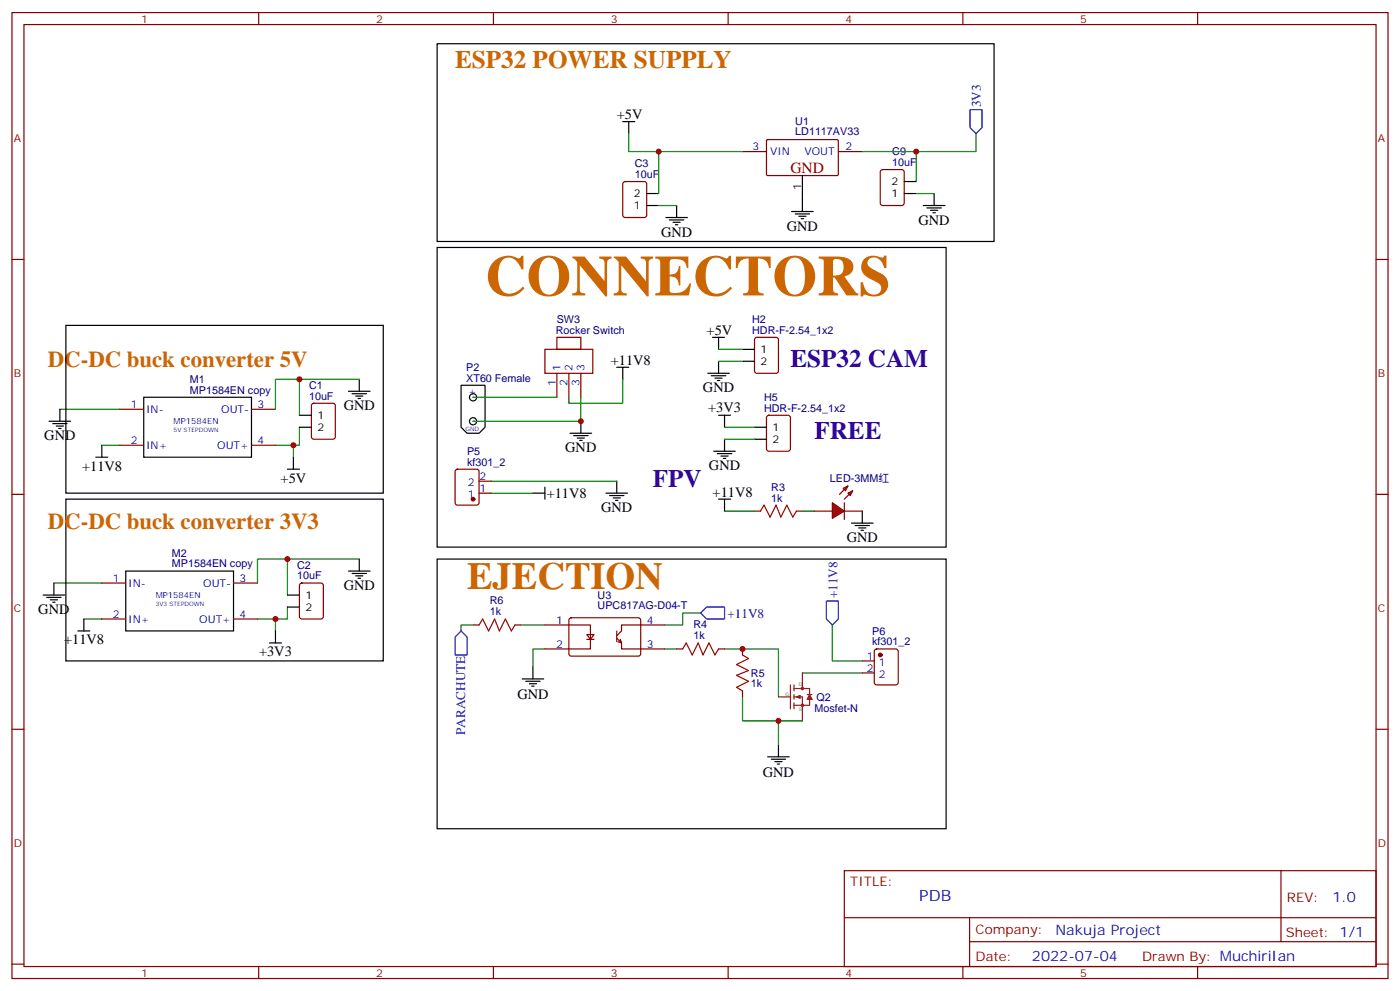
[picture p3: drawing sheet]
<svg xmlns="http://www.w3.org/2000/svg" width="412mm" height="292mm" viewBox="0 0 412 292" stroke-linecap="round" stroke-linejoin="round" font-family="sans-serif">
<g fill="none" stroke="#870000" stroke-width=".35">
<path d="M3.5 3.7h405.4v284.3h-405.4zM7.1 7.2h398.2v277.3h-398.2zM76.2 3.7v3.5M145.3 3.7v3.5M214.5 3.7v3.5M283.6 3.7v3.5M352.8 3.7v3.5M3.5 76.4h3.6M405.3 76.4h3.6M164 99.3h7.1v3.5h-7.1zM160.5 102.8h14.1v7.1h-14.1zM164 109.9v7"/>
<path d="M167.6 109.9v7M171.1 109.9v7M35.3 120.5h7M35.3 131.1h7M74.1 120.5h7M74.1 131.1h7M3.5 145.5h3.6M405.3 145.5h3.6M30 171.6h7M68.8 171.6h7M30 182.2h7M68.8 182.2h7"/>
<path d="M139.3 184h1.8M151.7 184h1.8M160.5 184h13.4v7h-13.4M167.8 182.1l.5-.2h20l.4 .7v10.1l-.7 .4h-20l-.4-.7v-9.8zM172.9 186.8h2.1l-1.1 1.4zM172.9 188.2h2.1M181.7 187.9l1.4 1.4-.4-1.1M181.7 185.7v3.2M182 188.9l1.1 .4v1.7h12.7M195.8 184h-12.7v1.7l-1.4 1.4M199.3 191h1.8M211.7 191h1.7"/>
<path d="M218.7 191v1.8M3.5 214.7h3.6M218.7 203.4v1.7M405.3 214.7h3.6M248.7 256.3h156.6v28.2h-156.6zM377.3 256.3v20.9M248.7 270.1h156.5M285.6 277.2h119.6M285.6 270.1v14.2M3.5 283.8h3.6M76.2 284.5v3.5M145.3 284.5v3.5"/>
<path d="M214.5 284.5v3.5M283.6 284.5v3.5M352.8 284.5v3.5M405.3 283.8h3.6"/>
</g>
<g fill="none" stroke="#008700" stroke-width=".35">
<path d="M88.2 111.7v10.5M105.8 111.7h-24.7v8.8M17.6 120.5h17.7M30 131.1h5.3M81.1 131.1h5.3v3.5M88.2 125.8v5.3h-1.8M15.9 171.6h14.1M84.7 164.6v10.6M84.7 178.7v3.5h-3.6M105.8 164.6h-30v7M24.7 182.2h5.3M75.8 182.2h5.3v3.5"/>
<path d="M139.3 184h-3.5v1.7M153.5 184h7M160.5 191h-3.5v5.3M195.8 191h3.5M206.4 180.4h-5.3v3.6h-5.3M213.4 191h15.9v14.1M236.4 198.1h17.6M218.7 205.1v7.1h10.6"/>
</g>
<g fill="none" stroke="#000" stroke-width=".35">
<path d="M128.8 12.9h164v58.2h-164zM183.4 35.8h3.6M185.2 35.8v3.5M236.4 58.7v3.6M275.2 57v3.5M128.8 72.8h149.9v88.2h-149.9zM196.1 64h6.4M197.2 64.7h4.2M198.3 65.4h2.1M199 66.1h.7M199.3 60.5v3.5M233.2 62.3h6.3"/>
<path d="M234.2 63h4.3M235.3 63.7h2.1M236 64.4h.7M272 60.5h6.3M273 61.2h4.3M274.1 61.9h2.1M274.8 62.6h.7M19.4 95.8h93.5v49.4h-93.5zM42.3 116.9h31.8v17.7h-31.8zM102.7 115.2h6.3M103.7 115.9h4.2M104.8 116.6h2.1"/>
<path d="M105.5 117.3h.7M105.8 111.7v3.5M135.8 113.4h7.1v12.4l-1.8 1.7h-3.5l-1.8-1.7zM14.5 124h6.3M15.5 124.7h4.3M16.6 125.4h2.1M17.3 126.1h.7M17.6 120.5v3.5M28.2 134.6h3.5M30 131.1v3.5M84.7 138.1h3.5M86.4 134.6v3.5"/>
<path d="M19.4 146.9h93.5v47.7h-93.5zM12.7 175.2h6.3M13.8 175.9h4.2M14.8 176.6h2.1M15.5 177.3h.7M15.9 171.6v3.6M37 168.1h31.8v17.6h-31.8zM102.7 168.1h6.3M103.7 168.8h4.2M104.8 169.5h2.1M105.5 170.2h.7M105.8 164.6v3.5"/>
<path d="M128.8 164.6h149.9v79.3h-149.9zM22.9 185.7h3.6M24.7 182.2v3.5M79.4 189.3h3.5M81.1 185.7v3.6M153.8 199.8h6.4M157 196.3v3.5M154.9 200.6h4.2M155.9 201.3h2.1M156.6 202h.7"/>
<circle cx="139.3" cy="116.9" r="1.06"/>
<circle cx="139.3" cy="124" r="1.06"/>
</g>
<path d="M285.8 32.3h3.5v5.3l-1.8 1.7-1.7-1.7zM206.4 180.4l1.7-1.7h5.3v3.5h-5.3z" fill="none" stroke="#00f" stroke-width=".35"/>
<path d="M141.1 184l1.1-1.8 1.7 3.5 1.8-3.5 1.4 3.5 1.8-3.5 1.7 3.5 1.1-1.7M201.1 191l1-1.7 1.8 3.5 1.8-3.5 1.4 3.5 1.7-3.5 1.8 3.5 1.1-1.8M218.7 192.8l1.8 1.1-3.5 1.7 3.5 1.8-3.5 1.4 3.5 1.8-3.5 1.7 1.7 1.1" fill="none" stroke="#a10000" stroke-width=".35"/>
<g fill="#870000">
<circle cx="139.3" cy="124" r=".18"/>
<circle cx="139.3" cy="116.9" r=".18"/>
</g>
<g fill="none" stroke="#000" stroke-width=".35">
<path d="M209.9 99.3h3.5M211.7 99.3v3.5M181.7 108.1h3.5M183.4 108.1v3.6M208.5 109.9h6.3M209.5 110.6h4.3M210.6 111.3h2.1M211.3 112h.7M211.7 106.4v3.5M218.7 102.8h3.5M218.7 106.4h3.5M167.9 127.5h6.4"/>
<path d="M169 128.2h4.2M170 128.9h2.2M170.7 129.6h.7M171.1 124v3.5M210.3 132.8h6.3M211.3 133.5h4.2M211.7 122.2h3.5M212.4 134.2h2.1M213.1 134.9h.7M213.4 122.2v3.6M213.4 129.3v3.5M222.2 125.8h3.6"/>
<path d="M222.2 129.3h3.6M157 145.2h3.5M160.5 143.4v3.5M178.5 145.2h6.4M179.6 145.9h4.2M180.6 146.6h2.1M181.3 147.3h.7M181.7 141.6v3.6M250.8 154h6.4M251.9 154.7h4.2M252.9 155.4h2.2M253.6 156.1h.8"/>
<path d="M254 150.5v3.5M229.3 219.3v3.5M226.1 222.8h6.4M227.2 223.5h4.2M228.2 224.2h2.2M229 224.9h.7"/>
</g>
<path d="M139.3 116.9h24.7M211.7 102.8h7M211.7 106.4h7M213.4 125.8h8.8M213.4 129.3h8.8M144.6 145.2h12.4M144.6 141.6h37.1M236.4 150.5h3.5M245.2 184v10.6h8.8M236.4 212.2h-7.1v7.1" fill="none" stroke="#008700" stroke-width=".35"/>
<g fill="none" stroke="#8c2424" stroke-width=".35">
<path d="M236.4 198.1v4.6M229.3 205.1h3.5M232.8 201.6v7.1M233.9 205.1h2.5v7.1M233.9 202.7h4.6v4.9h-4.6M233.9 201.6v1.8M233.9 204.4v1.4M233.9 206.9v1.8M235.7 204.8l-1.1 .3 1.1 .4M235.7 204.8v.7M235.7 204.8l-.8 .3 .8 .4M235.7 204.8l-.4 .3"/>
<path d="M237.8 204.4h1.4M238.5 204.4l.7 1.4h-1.4zM238.5 205.1l-.4 .7M238.5 205.1l.3 .7M238.5 205.1l-.4 .4M238.5 205.1l.3 .4"/>
<circle cx="236.4" cy="202.7" r=".35"/>
<circle cx="236.4" cy="207.6" r=".35"/>
</g>
<path d="M222.5 99.5l.5-.2h5.6l.7 .4v9.5l-.5 .6-5.8 .1-.7-.5-.1-9.4zM134.3 138.3l.5-.2h5.6l.7 .4v9.5l-.5 .6-5.8 .1-.7-.5v-9.4zM226 122.4l.5-.2h5.6l.7 .5v9.4l-.4 .7h-5.9l-.7-.4v-9.5zM141.1 145.2h3.5M141.1 141.6h3.5M222.2 150.5h1.8M234.6 150.5h1.8M248.7 148v4.9M254 194.6h3.5M254 198.1h3.5M257.8 191.2l.4-.2h5.7l.6 .5 .1 9.4-.5 .7h-5.9l-.6-.4-.1-9.5z" fill="none" stroke="#870000" stroke-width=".35"/>
<g fill="#870000" stroke="#870000" stroke-width=".35">
<circle cx="259.3" cy="192.8" r=".53"/>
<circle cx="139.3" cy="146.9" r=".53"/>
</g>
<path d="M243.4 176.9h3.5v5.3l-1.7 1.8-1.8-1.8zM135.8 185.7l1.8 1.8v5.3h-3.5v-5.3z" fill="none" stroke="#00f" stroke-width=".35"/>
<path d="M224 150.5l1.1-1.8 1.7 3.5 1.8-3.5 1.4 3.5 1.8-3.5 1.7 3.5 1.1-1.7" fill="none" stroke="#a10000" stroke-width=".35"/>
<path d="M245.2 148l3.5 2.5-3.5 2.1z" fill="#f00" stroke="#870000" stroke-width=".35"/>
<g fill="none" stroke="#870000" stroke-width=".35">
<path d="M183.7 53.7l.4-.3h5.7l.6 .5 .1 9.4-.5 .7h-5.9l-.6-.4-.1-9.4zM218.7 44.6h7.1M225.8 41.3l.3-.2h20.7l.1 .4v10l-.3 .2-20.6-.1-.2-.3zM246.9 44.6h7.1M259.5 50.1l.5-.2h5.6l.7 .4v9.5l-.4 .6-5.9 .1-.7-.5v-9.4zM92 118.9l.4-.2h5.7l.6 .4 .1 9.5-.5 .6-5.9 .1-.6-.5-.1-9.4zM239.9 150.5h5.3M248.4 143.8l1.4-.7-.7 1.4zM248.7 150.5h5.3M249.8 145.2l1.4-.7-.7 1.4zM249.8 143.1l-2.5 2.4M251.2 144.5l-2.5 2.4"/>
<path d="M88.4 171.8l.5-.2h5.6l.7 .5v9.4l-.4 .7h-5.9l-.7-.5v-9.4z"/>
</g>
<path d="M190.5 57h3.5M236.4 51.7v7M266.3 57h3.6M266.3 53.4h3.6M190.5 60.5h3.5M88.2 122.2h3.5M88.2 125.8h3.5M211.7 146.9h3.5M213.4 146.9v3.6M84.7 175.2h3.5M84.7 178.7h3.5" fill="none" stroke="#000" stroke-width=".35"/>
<path d="M185.2 39.3v5.3h33.5M287.5 39.3v5.3h-33.5M194 44.6v12.4M269.9 44.6v8.8M269.9 57h5.3M194 60.5h5.3M171.1 116.9v7.1h-31.8M183.4 111.7v7h-15.8v-1.8M213.4 150.5h8.8" fill="none" stroke="#008700" stroke-width=".35"/>
<g fill="#c00">
<circle cx="229.3" cy="212.2" r=".88"/>
<circle cx="218.7" cy="191" r=".88"/>
<circle cx="84.7" cy="164.6" r=".88"/>
<circle cx="81.1" cy="182.2" r=".88"/>
<circle cx="88.2" cy="111.7" r=".88"/>
<circle cx="86.4" cy="131.1" r=".88"/>
<circle cx="171.1" cy="124" r=".88"/>
<circle cx="194" cy="44.6" r=".88"/>
<circle cx="269.9" cy="44.6" r=".88"/>
</g>
<text font-size="16.9" fill="#c60" x="142.9" y="87">CONNECTORS</text>
<text font-size="11.3" fill="#c60" x="137.6" y="173.4">EJECTION</text>
<text font-size="7.4" fill="#c60" x="134.1" y="19.9">ESP32 POWER SUPPLY</text>
<g font-size="7.4" fill="#309">
<text x="232.8" y="108.1">ESP32 CAM</text>
<text x="239.9" y="129.3">FREE</text>
<text x="192.3" y="143.4">FPV</text>
</g>
<g font-size="6.7" fill="#c60">
<text x="14.1" y="108.1">DC-DC buck converter 5V</text>
<text x="14.1" y="155.8">DC-DC buck converter 3V3</text>
</g>
<text font-size="4.6" fill="#800" x="232.8" y="51">GND</text>
<text font-size="4.6" fill="#00f" x="270.8" y="265.3">PDB</text>
<g font-size="4.2">
<text x="181.7" y="35.1">+5V</text>
<text x="194.7" y="69.7">GND</text>
<text x="231.8" y="67.9">GND</text>
<text x="270.6" y="66.1">GND</text>
<text x="208.1" y="98.6">+5V</text>
<text x="179.9" y="107.4">+11V8</text>
<text x="207.1" y="115.5">GND</text>
<text x="101.2" y="120.8">GND</text>
<text x="208.6" y="121.2">+3V3</text>
<text x="13.1" y="129.6">GND</text>
<text x="166.5" y="133.2">GND</text>
<text x="24.2" y="138.5">+11V8</text>
<text x="82.7" y="142">+5V</text>
<text x="208.8" y="138.5">GND</text>
<text x="161" y="146.6">+11V8</text>
<text x="209.9" y="146.2">+11V8</text>
<text x="177.1" y="150.8">GND</text>
<text x="249.4" y="159.6">GND</text>
<text x="101.2" y="173.7">GND</text>
<text x="11.3" y="180.8">GND</text>
<text x="18.9" y="189.6">+11V8</text>
<text x="76.3" y="193.2">+3V3</text>
<text x="152.4" y="205.8">GND</text>
<text x="224.7" y="228.8">GND</text>
</g>
<g font-size="4.2" fill="#00f">
<text x="392.5" y="265.6">1.0</text>
<text x="310.9" y="275.1">Nakuja Project</text>
<text x="304" y="282.9">2022-07-04</text>
</g>
<g font-size="3.9" fill="#00f">
<text x="288.9" y="31.6" transform="rotate(-90 288.9 31.6)">3V3</text>
<text x="246.7" y="176.1" transform="rotate(-90 246.7 176.1)">+11V8</text>
<text x="214.3" y="182">+11V8</text>
<text x="137.1" y="216.3" transform="rotate(-90 137.1 216.3)">PARACHUTE</text>
</g>
<g font-size="3.9" fill="#800">
<text x="250.5" y="260.9">TITLE:</text>
<text x="379.1" y="265.6">REV:</text>
<text x="287.4" y="275.1">Company:</text>
<text x="378.7" y="275.7">Sheet: 1/1</text>
<text x="287.4" y="282.8">Date:</text>
<text x="336.4" y="282.8">Drawn By: MuchiriIan</text>
</g>
<g font-size="3.2" fill="#800">
<text x="41.6" y="6.7">1</text>
<text x="110.8" y="6.7">2</text>
<text x="179.9" y="6.7">3</text>
<text x="249.1" y="6.7">4</text>
<text x="318.2" y="6.7">5</text>
<text x="4.1" y="41.8">A</text>
<text x="405.9" y="41.8">A</text>
<text x="4.1" y="110.9">B</text>
<text x="405.9" y="110.9">B</text>
<text x="4.1" y="180.1">C</text>
<text x="405.9" y="180.1">C</text>
<text x="4.1" y="249.2">D</text>
<text x="405.9" y="249.2">D</text>
<text x="41.6" y="287.5">1</text>
<text x="110.8" y="287.5">2</text>
<text x="179.9" y="287.5">3</text>
<text x="249.1" y="287.5">4</text>
<text x="318.2" y="287.5">5</text>
</g>
<g font-size="3.2" fill="#000080">
<text x="234.3" y="39.9">LD1117AV33</text>
<text x="234.3" y="36.7">U1</text>
<text x="262.8" y="45.7">C9</text>
<text x="187" y="52.4">10uF</text>
<text x="187" y="49.2">C3</text>
<text x="262.8" y="48.9">10uF</text>
<text x="164" y="95">SW3</text>
<text x="221.6" y="95.1">H2</text>
<text x="163.7" y="98.2">Rocker Switch</text>
<text x="221.6" y="98.2">HDR-F-2.54_1x2</text>
<text x="55.9" y="112.7">M1</text>
<text x="137.3" y="112.4">XT60 Female</text>
<text x="137.3" y="109.1">P2</text>
<text x="55.9" y="115.9">MP1584EN copy</text>
<text x="91" y="117.7">10uF</text>
<text x="91" y="114.5">C1</text>
<text x="225.1" y="118">H5</text>
<text x="225.1" y="121.2">HDR-F-2.54_1x2</text>
<text x="137.6" y="137.1">kf301_2</text>
<text x="137.6" y="133.9">P5</text>
<text x="244.5" y="142">LED-3MM红</text>
<text x="227.2" y="147.6">1k</text>
<text x="227.2" y="144.4">R3</text>
<text x="50.6" y="167">MP1584EN copy</text>
<text x="50.6" y="163.9">M2</text>
<text x="87.5" y="167.4">C2</text>
<text x="87.5" y="170.6">10uF</text>
<text x="144.3" y="177.9">R6</text>
<text x="176.1" y="179.4">UPC817AG-D04-T</text>
<text x="176.1" y="176.2">U3</text>
<text x="144.3" y="181.2">1k</text>
<text x="204.3" y="185">R4</text>
<text x="204.3" y="188.2">1k</text>
<text x="256.9" y="190">kf301_2</text>
<text x="256.9" y="186.8">P6</text>
<text x="221.2" y="202.3">1k</text>
<text x="221.2" y="199.1">R5</text>
<text x="239.9" y="209.6">Mosfet-N</text>
<text x="240.5" y="206.4">Q2</text>
</g>
<g font-size="3.2" fill="#00f">
<text x="221.6" y="44.3">3</text>
<text x="226.8" y="45.7">VIN</text>
<text x="236.9" y="45.7">VOUT</text>
<text x="249.1" y="44.3">2</text>
<text x="163.7" y="113.7" transform="rotate(-90 163.7 113.7)">1</text>
<text x="165.1" y="109.2" transform="rotate(-90 165.1 109.2)">1</text>
<text x="167.2" y="113.7" transform="rotate(-90 167.2 113.7)">2</text>
<text x="168.6" y="109.2" transform="rotate(-90 168.6 109.2)">2</text>
<text x="170.7" y="113.7" transform="rotate(-90 170.7 113.7)">3</text>
<text x="172.2" y="109.2" transform="rotate(-90 172.2 109.2)">3</text>
<text x="137.9" y="116.2">+</text>
<text x="38.6" y="120.1">1</text>
<text x="43" y="121.5">IN-</text>
<text x="65.2" y="121.5">OUT-</text>
<text x="75.8" y="120.1">3</text>
<text x="38.6" y="130.7">2</text>
<text x="75.8" y="130.7">4</text>
<text x="43" y="132.1">IN+</text>
<text x="64" y="132.1">OUT+</text>
<text x="137.8" y="143.1">2</text>
<text x="141.3" y="141.3">2</text>
<text x="137.8" y="146.6">1</text>
<text x="141.3" y="144.8">1</text>
<text x="33.3" y="171.3">1</text>
<text x="37.7" y="172.7">IN-</text>
<text x="59.9" y="172.7">OUT-</text>
<text x="70.6" y="171.3">3</text>
<text x="33.3" y="181.9">2</text>
<text x="37.7" y="183.3">IN+</text>
<text x="58.7" y="183.3">OUT+</text>
<text x="70.6" y="181.9">4</text>
<text x="163.8" y="183.6">1</text>
<text x="190.5" y="183.6">4</text>
<text x="163.8" y="190.7">2</text>
<text x="190.5" y="190.7">3</text>
<text x="255.3" y="194.2">1</text>
<text x="255.3" y="197.7">2</text>
<text x="258.8" y="196">1</text>
<text x="258.8" y="199.5">2</text>
</g>
<g font-size="3.2">
<text x="186.7" y="58">2</text>
<text x="236" y="55.8" transform="rotate(-90 236 55.8)">1</text>
<text x="262.6" y="58">1</text>
<text x="262.6" y="54.5">2</text>
<text x="186.7" y="61.6">1</text>
<text x="224" y="103.9">1</text>
<text x="224" y="107.4">2</text>
<text x="93.5" y="123.3">1</text>
<text x="93.5" y="126.8">2</text>
<text x="227.5" y="126.8">1</text>
<text x="227.5" y="130.4">2</text>
<text x="90" y="176.2">1</text>
<text x="90" y="179.7">2</text>
</g>
<g font-size="2.5" fill="#00f">
<text x="51.2" y="124.9">MP1584EN</text>
<text x="45.9" y="176">MP1584EN</text>
</g>
<g font-size="1.8" fill="#00f">
<text x="51.2" y="127.1">5V STEPDOWN</text>
<text x="137.1" y="126.9">GND</text>
<text x="45.9" y="178.3">3V3 STEPDOWN</text>
</g>
<g font-size="1.4" fill="#238d23">
<text x="235.3" y="202">D</text>
<text x="231.4" y="204.8">G</text>
<text x="235.3" y="209.4">S</text>
</g>
</svg>
